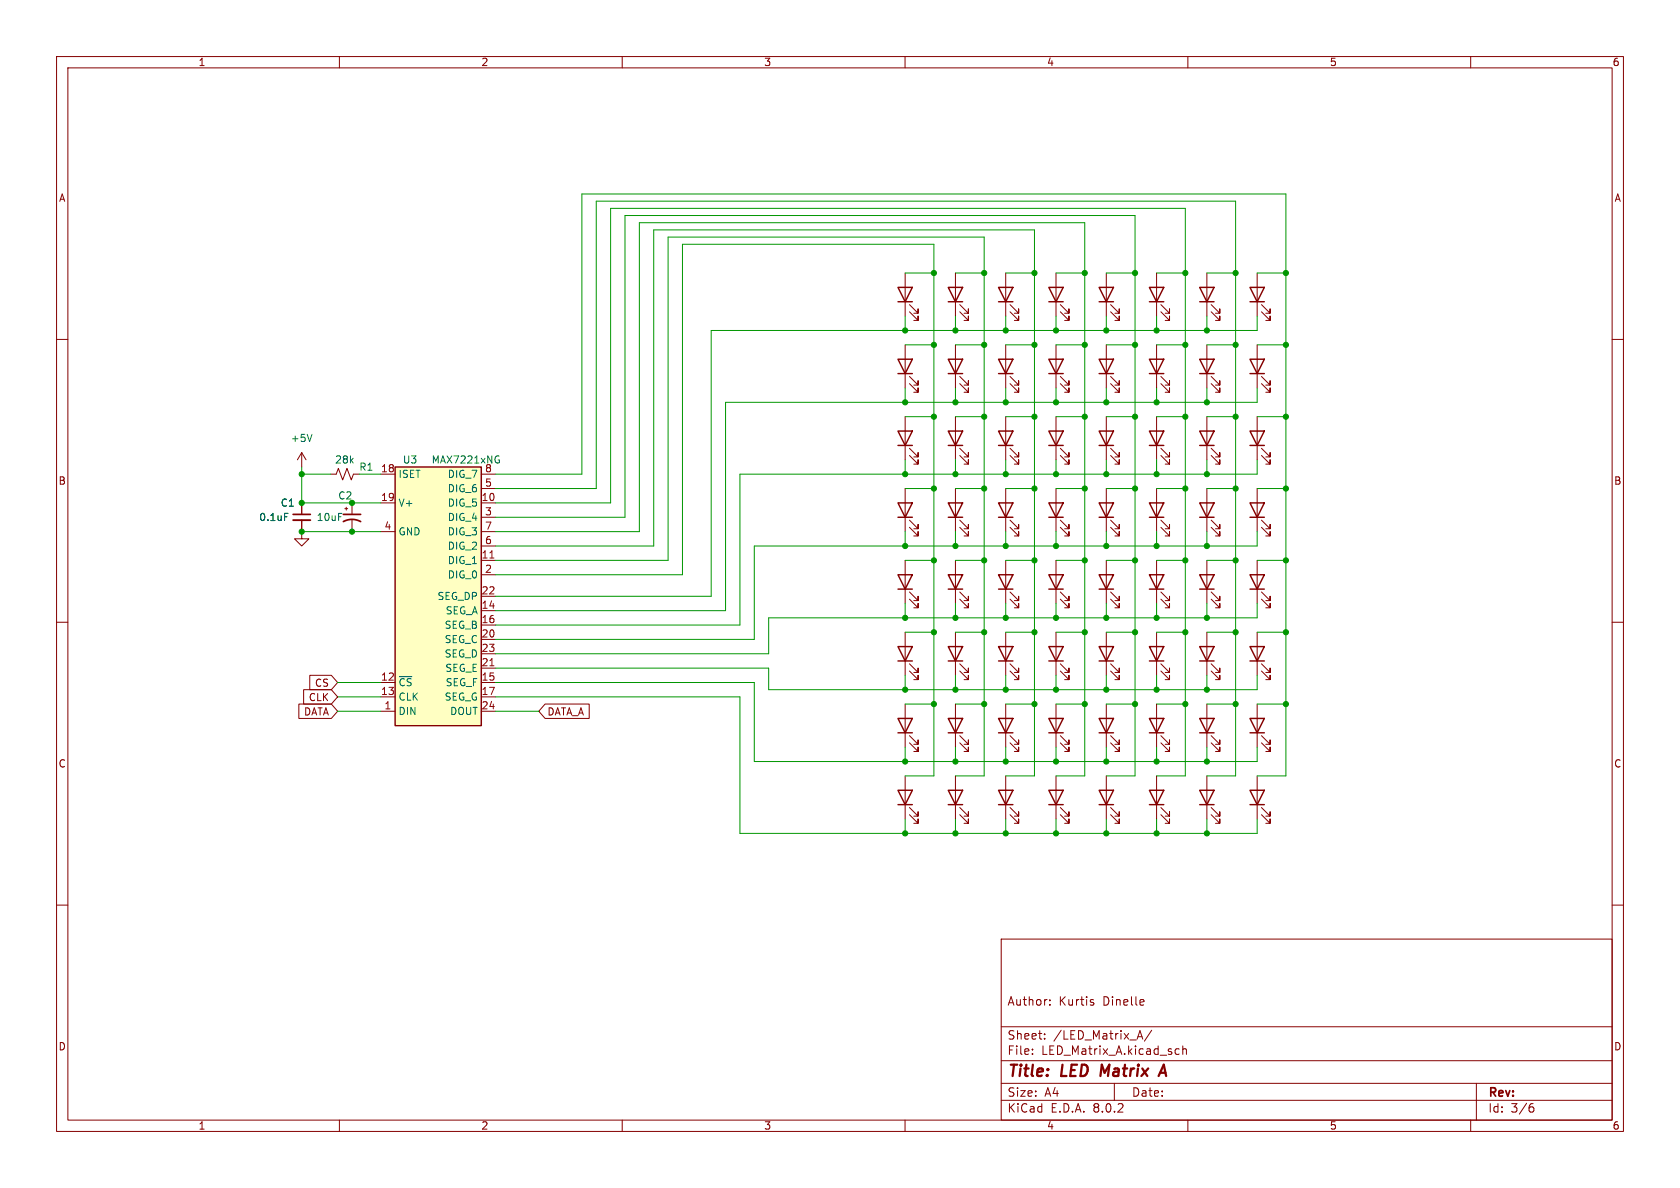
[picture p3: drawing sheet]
<svg xmlns="http://www.w3.org/2000/svg" width="297mm" height="210mm" viewBox="0 0 297 210" stroke-linecap="round" stroke-linejoin="round" font-family="sans-serif">
<g fill="none" stroke="#840000" stroke-width=".18">
<path d="M10 10h277v190h-277zM12 12h273v186h-273zM60 10v2M110 10v2M160 10v2M210 10v2M260 10v2M10 60h2M160 48.3v7.6M160.8 55.1l1.5 1.5v-.7v.7h-.8M160.8 53.8l1.5 1.6v-.8v.8h-.8M168.9 48.3v7.6"/>
<path d="M169.7 55.1l1.5 1.5v-.7v.7h-.8M169.7 53.8l1.5 1.6v-.8v.8h-.8M195.6 48.3v7.6M196.3 55.1l1.6 1.5v-.7v.7h-.8M196.3 53.8l1.6 1.6v-.8v.8h-.8M204.5 48.3v7.6M205.2 55.1l1.6 1.5v-.7v.7h-.8M205.2 53.8l1.6 1.6v-.8v.8h-.8M213.4 48.3v7.6M214.1 55.1l1.5 1.5v-.7v.7h-.7M214.1 53.8l1.5 1.6v-.8v.8h-.7M222.2 48.3v7.6"/>
<path d="M223 55.1l1.5 1.5v-.7v.7h-.7M223 53.8l1.5 1.6v-.8v.8h-.7M285 60h2M160 61v7.6M160 73.7v7.6M160.8 79.2l1.5 1.6v-.8v.8h-.8M160.8 67.8l1.5 1.5v-.7v.7h-.8M160.8 66.5l1.5 1.6v-.8v.8h-.8M168.9 61v7.6M169.7 67.8l1.5 1.5v-.7v.7h-.8M169.7 66.5l1.5 1.6v-.8v.8h-.8M177.8 73.7v7.6"/>
<path d="M178.6 79.2l1.5 1.6v-.8v.8h-.8M186.7 61v7.6M187.5 67.8l1.5 1.5v-.7v.7h-.8M187.5 66.5l1.5 1.6v-.8v.8h-.8M195.6 61v7.6M196.3 67.8l1.6 1.5v-.7v.7h-.8M196.3 66.5l1.6 1.6v-.8v.8h-.8M204.5 61v7.6M205.2 67.8l1.6 1.5v-.7v.7h-.8M205.2 66.5l1.6 1.6v-.8v.8h-.8M213.4 61v7.6M214.1 67.8l1.5 1.5v-.7v.7h-.7"/>
<path d="M214.1 66.5l1.5 1.6v-.8v.8h-.7M222.2 61v7.6M223 67.8l1.5 1.5v-.7v.7h-.7M223 66.5l1.5 1.6v-.8v.8h-.7M53.3 91.9v3.4h1.3l-1.3 1.2-1.2-1.2h1.2M53.3 80v2.6M53.3 88.9v2M53.3 80l-.7 1.3M53.3 80l.8 1.3M58.4 83.8h1l.4-1 .8 2 .7-2 .8 2 .4-1h1M61 89.9h.5M61.2 89.7v.5"/>
<path d="M62.2 88.9v2M62.2 91.9v2.1M160 86.4v7.6M160 99.1v7.6M160.8 80.5l1.5 1.5v-.7v.7h-.8M160.8 93.2l1.5 1.5v-.7v.7h-.8M160.8 91.9l1.5 1.6v-.8v.8h-.8M168.9 86.4v7.6M168.9 99.1v7.6M169.7 93.2l1.5 1.5v-.7v.7h-.8M169.7 91.9l1.5 1.6v-.8v.8h-.8M177.8 86.4v7.6"/>
<path d="M178.6 93.2l1.5 1.5v-.7v.7h-.8M178.6 91.9l1.5 1.6v-.8v.8h-.8M178.6 80.5l1.5 1.5v-.7v.7h-.8M186.7 86.4v7.6M187.5 93.2l1.5 1.5v-.7v.7h-.8M187.5 91.9l1.5 1.6v-.8v.8h-.8M195.6 99.1v7.6M204.5 86.4v7.6M204.5 99.1v7.6M205.2 93.2l1.6 1.5v-.7v.7h-.8M205.2 91.9l1.6 1.6v-.8v.8h-.8M213.4 86.4v7.6"/>
<path d="M213.4 99.1v7.6M214.1 93.2l1.5 1.5v-.7v.7h-.7M214.1 91.9l1.5 1.6v-.8v.8h-.7M222.2 86.4v7.6M222.2 99.1v7.6M223 93.2l1.5 1.5v-.7v.7h-.7M223 91.9l1.5 1.6v-.8v.8h-.7M10 110h2M160 111.8v7.6M160.8 105.9l1.5 1.5v-.7v.7h-.8M160.8 104.6l1.5 1.6v-.8v.8h-.8M160.8 118.6l1.5 1.5v-.7v.7h-.8"/>
<path d="M160.8 117.3l1.5 1.6v-.8v.8h-.8M169.7 105.9l1.5 1.5v-.7v.7h-.8M169.7 104.6l1.5 1.6v-.8v.8h-.8M186.7 111.8v7.6M187.5 118.6l1.5 1.5v-.7v.7h-.8M187.5 117.3l1.5 1.6v-.8v.8h-.8M196.3 105.9l1.6 1.5v-.7v.7h-.8M196.3 104.6l1.6 1.6v-.8v.8h-.8M205.2 105.9l1.6 1.5v-.7v.7h-.8M205.2 104.6l1.6 1.6v-.8v.8h-.8M214.1 105.9l1.5 1.5v-.7v.7h-.7M214.1 104.6l1.5 1.6v-.8v.8h-.7"/>
<path d="M223 105.9l1.5 1.5v-.7v.7h-.7M223 104.6l1.5 1.6v-.8v.8h-.7M285 110h2M160 124.5v7.6M160 137.2v7.6M160.8 131.3l1.5 1.5v-.7v.7h-.8M160.8 130l1.5 1.6v-.8v.8h-.8M10 160h2M160.8 144l1.5 1.5v-.7v.7h-.8M160.8 142.7l1.5 1.6v-.8v.8h-.8M285 160h2M177 166h108v32h-108z"/>
<path d="M185.6 177.6v.1M185.6 176.8v.1M193 177.2l.3 .1 .1 .2-.2 .2h-.3M193 176.7l.3 .1M202 176.7l.2 .4-.7 .1M202.2 177.6l-.2 .1M60 198v2M110 198v2M160 198v2M177 194.5h108M177 191.5h108M177 187.5h108"/>
<path d="M177 181.5h108M182.5 186.3v.1M182.5 185.5v.1M184.7 183.6v.1M184.7 182.8v.1M197 191.5v3M201.2 183.3h.7M201.5 182.2l.5 1.5M203.6 182.1l-1.3 2M207.9 186.3h.6M207.9 185.5h.6M209.1 185.5l.2-.1 .4 .1v.9"/>
<path d="M209.1 184.9v1.5M210 198v2M260 198v2M261 191.5v6.5M270.6 195.7h.3l.3 .3-.1 .5-.5 .1M271 195.1l-.4 .1"/>
</g>
<path d="M194.8 188.2l-.3 2M204.8 190.2l.9-2 .5 2M205.1 189.6h.9" fill="none" stroke="#840000" stroke-width=".4"/>
<g fill="none" stroke="#840000" stroke-width=".25">
<path d="M158.7 50.8h2.6l-1.3 2.5zM158.7 53.3h2.6M167.6 50.8h2.6l-1.3 2.5zM167.6 53.3h2.6M194.3 50.8h2.5l-1.2 2.5zM194.3 53.3h2.5M203.2 50.8h2.5l-1.2 2.5zM203.2 53.3h2.5M212.1 50.8h2.5l-1.2 2.5zM212.1 53.3h2.5M221 50.8h2.5l-1.3 2.5zM221 53.3h2.5"/>
<path d="M158.7 76.2h2.6l-1.3 2.5zM158.7 63.5h2.6l-1.3 2.5zM158.7 66h2.6M158.7 78.7h2.6M167.6 63.5h2.6l-1.3 2.5zM167.6 66h2.6M176.5 76.2h2.6l-1.3 2.5zM176.5 78.7h2.6M185.4 63.5h2.6l-1.3 2.5zM185.4 66h2.6M194.3 63.5h2.5l-1.2 2.5zM194.3 66h2.5"/>
<path d="M203.2 63.5h2.5l-1.2 2.5zM203.2 66h2.5M212.1 63.5h2.5l-1.2 2.5zM212.1 66h2.5M221 63.5h2.5l-1.3 2.5zM221 66h2.5M158.7 88.9h2.6l-1.3 2.5zM158.7 91.4h2.6M167.6 88.9h2.6l-1.3 2.5zM167.6 91.4h2.6M176.5 88.9h2.6l-1.3 2.5zM176.5 91.4h2.6"/>
<path d="M185.4 88.9h2.6l-1.3 2.5zM185.4 91.4h2.6M203.2 88.9h2.5l-1.2 2.5zM203.2 91.4h2.5M212.1 88.9h2.5l-1.2 2.5zM212.1 91.4h2.5M221 88.9h2.5l-1.3 2.5zM221 91.4h2.5M158.7 101.6h2.6l-1.3 2.5zM158.7 114.3h2.6l-1.3 2.5zM158.7 104.1h2.6M158.7 116.8h2.6"/>
<path d="M167.6 101.6h2.6l-1.3 2.5zM167.6 104.1h2.6M185.4 114.3h2.6l-1.3 2.5zM185.4 116.8h2.6M194.3 101.6h2.5l-1.2 2.5zM194.3 104.1h2.5M203.2 101.6h2.5l-1.2 2.5zM203.2 104.1h2.5M212.1 101.6h2.5l-1.2 2.5zM212.1 104.1h2.5M221 101.6h2.5l-1.3 2.5zM221 104.1h2.5"/>
<path d="M158.7 139.7h2.6l-1.3 2.5zM158.7 127h2.6l-1.3 2.5zM158.7 129.5h2.6M158.7 142.2h2.6"/>
</g>
<path d="M51.8 90.9h3.1M60.7 92.2a3.2 3.2 0 0 1 3.1 0M60.7 90.9h3.1" fill="none" stroke="#840000" stroke-width=".3"/>
<path d="M51.8 91.9h3.1" fill="none" stroke="#840000" stroke-width=".33"/>
<path d="M55.2 76.8l-.5 1.2M50.3 90.7h.6" fill="none" stroke="#006464" stroke-width=".18"/>
<path d="M69.8 82.6h15.3v45.7h-15.3z" fill="#ffffc2"/>
<g fill="none" stroke="#840000" stroke-width=".25">
<path d="M176.5 50.8h2.6l-1.3 2.5zM176.5 53.3h2.6M185.4 50.8h2.6l-1.3 2.5zM185.4 53.3h2.6M167.6 76.2h2.6l-1.3 2.5zM167.6 78.7h2.6M176.5 63.5h2.6l-1.3 2.5zM176.5 66h2.6M185.4 76.2h2.6l-1.3 2.5zM185.4 78.7h2.6M194.3 76.2h2.5l-1.2 2.5zM194.3 78.7h2.5"/>
<path d="M203.2 76.2h2.5l-1.2 2.5zM203.2 78.7h2.5M212.1 76.2h2.5l-1.2 2.5zM212.1 78.7h2.5M221 76.2h2.5l-1.3 2.5zM221 78.7h2.5M69.8 82.6h15.3v45.7h-15.3zM194.3 88.9h2.5l-1.2 2.5zM194.3 91.4h2.5M167.6 114.3h2.6l-1.3 2.5zM167.6 116.8h2.6M176.5 101.6h2.6l-1.3 2.5z"/>
<path d="M176.5 114.3h2.6l-1.3 2.5zM176.5 116.8h2.6M176.5 104.1h2.6M185.4 101.6h2.6l-1.3 2.5zM185.4 104.1h2.6M194.3 114.3h2.5l-1.2 2.5zM194.3 116.8h2.5M203.2 114.3h2.5l-1.2 2.5zM203.2 116.8h2.5M212.1 114.3h2.5l-1.2 2.5zM212.1 116.8h2.5M221 114.3h2.5l-1.3 2.5z"/>
<path d="M221 116.8h2.5M167.6 139.7h2.6l-1.3 2.5zM167.6 127h2.6l-1.3 2.5zM167.6 129.5h2.6M176.5 139.7h2.6l-1.3 2.5zM176.5 127h2.6l-1.3 2.5zM176.5 129.5h2.6M185.4 139.7h2.6l-1.3 2.5zM185.4 127h2.6l-1.3 2.5zM185.4 129.5h2.6M194.3 127h2.5l-1.2 2.5zM194.3 139.7h2.5l-1.2 2.5z"/>
<path d="M194.3 129.5h2.5M203.2 139.7h2.5l-1.2 2.5zM203.2 127h2.5l-1.2 2.5zM203.2 129.5h2.5M212.1 139.7h2.5l-1.2 2.5zM212.1 127h2.5l-1.2 2.5zM212.1 129.5h2.5M221 127h2.5l-1.3 2.5zM221 139.7h2.5l-1.3 2.5zM221 129.5h2.5M167.6 142.2h2.6M176.5 142.2h2.6"/>
<path d="M185.4 142.2h2.6M194.3 142.2h2.5M203.2 142.2h2.5M212.1 142.2h2.5M221 142.2h2.5"/>
</g>
<g fill="none" stroke="#840000" stroke-width=".18">
<path d="M177.8 48.3v7.6M178.6 55.1l1.5 1.5v-.7v.7h-.8M178.6 53.8l1.5 1.6v-.8v.8h-.8M186.7 48.3v7.6M187.5 55.1l1.5 1.5v-.7v.7h-.8M187.5 53.8l1.5 1.6v-.8v.8h-.8M168.9 73.7v7.6M169.7 79.2l1.5 1.6v-.8v.8h-.8M177.8 61v7.6M178.6 67.8l1.5 1.5v-.7v.7h-.8M178.6 66.5l1.5 1.6v-.8v.8h-.8M186.7 73.7v7.6"/>
<path d="M187.5 79.2l1.5 1.6v-.8v.8h-.8M195.6 73.7v7.6M196.3 79.2l1.6 1.6v-.8v.8h-.8M204.5 73.7v7.6M205.2 79.2l1.6 1.6v-.8v.8h-.8M213.4 73.7v7.6M214.1 79.2l1.5 1.6v-.8v.8h-.7M222.2 73.7v7.6M223 79.2l1.5 1.6v-.8v.8h-.7M53.3 88.9v2M53.3 91.9v2.1M67.3 88.9h2.5"/>
<path d="M67.3 83.8h2.5M67.3 94h2.5M85.1 88.9h2.5M85.1 99.1h2.5M85.1 83.8h2.5M85.1 91.4h2.5M85.1 94h2.5M85.1 86.4h2.5M85.1 96.5h2.5M169.7 80.5l1.5 1.5v-.7v.7h-.8M177.8 99.1v7.6M186.7 99.1v7.6"/>
<path d="M187.5 80.5l1.5 1.5v-.7v.7h-.8M195.6 86.4v7.6M196.3 80.5l1.6 1.5v-.7v.7h-.8M196.3 93.2l1.6 1.5v-.7v.7h-.8M196.3 91.9l1.6 1.6v-.8v.8h-.8M205.2 80.5l1.6 1.5v-.7v.7h-.8M214.1 80.5l1.5 1.5v-.7v.7h-.7M223 80.5l1.5 1.5v-.7v.7h-.7M54.8 119.4h3.8l1.1 1.3-1.1 1.2h-3.8zM85.1 108h2.5M85.1 110.5h2.5M85.1 101.6h2.5"/>
<path d="M85.1 113h2.5M85.1 118.1h2.5M85.1 105.4h2.5M85.1 115.6h2.5M168.9 111.8v7.6M169.7 118.6l1.5 1.5v-.7v.7h-.8M169.7 117.3l1.5 1.6v-.8v.8h-.8M177.8 111.8v7.6M178.6 105.9l1.5 1.5v-.7v.7h-.8M178.6 104.6l1.5 1.6v-.8v.8h-.8M178.6 118.6l1.5 1.5v-.7v.7h-.8M178.6 117.3l1.5 1.6v-.8v.8h-.8"/>
<path d="M187.5 105.9l1.5 1.5v-.7v.7h-.8M187.5 104.6l1.5 1.6v-.8v.8h-.8M195.6 111.8v7.6M196.3 118.6l1.6 1.5v-.7v.7h-.8M196.3 117.3l1.6 1.6v-.8v.8h-.8M204.5 111.8v7.6M205.2 118.6l1.6 1.5v-.7v.7h-.8M205.2 117.3l1.6 1.6v-.8v.8h-.8M213.4 111.8v7.6M214.1 118.6l1.5 1.5v-.7v.7h-.7M214.1 117.3l1.5 1.6v-.8v.8h-.7M222.2 111.8v7.6"/>
<path d="M223 118.6l1.5 1.5v-.7v.7h-.7M223 117.3l1.5 1.6v-.8v.8h-.7M52.8 124.5h5.8l1.1 1.2-1.1 1.3h-5.8zM53.7 121.9h4.9l1.1 1.3-1.1 1.3h-4.9zM67.3 125.7h2.5M67.3 120.7h2.5M67.3 123.2h2.5M85.1 125.7h2.5M85.1 120.7h2.5M85.1 123.2h2.5M96.4 124.5h7.8v2.5h-7.8l-1.2-1.3zM168.9 124.5v7.6"/>
<path d="M168.9 137.2v7.6M169.7 131.3l1.5 1.5v-.7v.7h-.8M169.7 130l1.5 1.6v-.8v.8h-.8M177.8 124.5v7.6M177.8 137.2v7.6M178.6 131.3l1.5 1.5v-.7v.7h-.8M178.6 130l1.5 1.6v-.8v.8h-.8M186.7 124.5v7.6M186.7 137.2v7.6M187.5 131.3l1.5 1.5v-.7v.7h-.8M187.5 130l1.5 1.6v-.8v.8h-.8M195.6 124.5v7.6"/>
<path d="M195.6 137.2v7.6M196.3 131.3l1.6 1.5v-.7v.7h-.8M196.3 130l1.6 1.6v-.8v.8h-.8M204.5 124.5v7.6M204.5 137.2v7.6M205.2 131.3l1.6 1.5v-.7v.7h-.8M205.2 130l1.6 1.6v-.8v.8h-.8M213.4 124.5v7.6M213.4 137.2v7.6M214.1 131.3l1.5 1.5v-.7v.7h-.7M214.1 130l1.5 1.6v-.8v.8h-.7M222.2 124.5v7.6"/>
<path d="M222.2 137.2v7.6M223 131.3l1.5 1.5v-.7v.7h-.7M223 130l1.5 1.6v-.8v.8h-.7M169.7 144l1.5 1.5v-.7v.7h-.8M169.7 142.7l1.5 1.6v-.8v.8h-.8M178.6 144l1.5 1.5v-.7v.7h-.8M178.6 142.7l1.5 1.6v-.8v.8h-.8M187.5 144l1.5 1.5v-.7v.7h-.8M187.5 142.7l1.5 1.6v-.8v.8h-.8M196.3 144l1.6 1.5v-.7v.7h-.8M196.3 142.7l1.6 1.6v-.8v.8h-.8M205.2 144l1.6 1.5v-.7v.7h-.8"/>
<path d="M205.2 142.7l1.6 1.6v-.8v.8h-.8M214.1 144l1.5 1.5v-.7v.7h-.7M214.1 142.7l1.5 1.6v-.8v.8h-.7M223 144l1.5 1.5v-.7v.7h-.7M223 142.7l1.5 1.6v-.8v.8h-.7"/>
</g>
<path d="M86.6 98.6h.7M86.6 117.7h.7" fill="none" stroke="#a90000" stroke-width=".18"/>
<path d="M50.3 90.7h.6M87.9 80.6l.3 .1M88 81.3h.3v.4l-.4 .2" fill="none" stroke="#006464" stroke-width=".18"/>
<g fill="none" stroke="#009600" stroke-width=".18">
<path d="M160 55.9v2.5M160 48.3h5.1M168.9 48.3h5.1M168.9 55.9v2.5M177.8 48.3h5.1M177.8 55.9v2.5M186.7 48.3h5.1M186.7 55.9v2.5M195.6 48.3h5.1M195.6 55.9v2.5M204.5 48.3h5M204.5 55.9v2.5"/>
<path d="M213.4 48.3h5M213.4 55.9v2.5M222.2 55.9v2.5h-96.5v47h-38.1M222.2 48.3h5.1M160 68.6v2.5M160 73.7h5.1M160 61h5.1M168.9 73.7h5.1M168.9 68.6v2.5M168.9 61h5.1M177.8 68.6v2.5M177.8 73.7h5.1"/>
<path d="M177.8 61h5.1M186.7 73.7h5.1M186.7 61h5.1M186.7 68.6v2.5M195.6 73.7h5.1M195.6 61h5.1M195.6 68.6v2.5M204.5 73.7h5M204.5 68.6v2.5M204.5 61h5M213.4 73.7h5M213.4 61h5"/>
<path d="M213.4 68.6v2.5M222.2 68.6v2.5h-93.9v36.9h-40.7M222.2 73.7h5.1M222.2 61h5.1M53.3 82.6v6.3h14M53.3 83.8h5.1M53.3 94h14M63.5 83.8h3.8M87.6 99.1h30.5v-57.2h55.9v95.3h-5.1M87.6 94h25.4v-54.6h78.8v97.8h-5.1M87.6 96.5h28v-55.9h67.3v96.6h-5.1M87.6 91.4h22.9v-53.3h90.2v99.1h-5.1"/>
<path d="M87.6 86.4h17.8v-50.8h113v101.6h-5M87.6 88.9h20.3v-52.1h101.6v100.4h-5M87.6 83.8h15.3v-49.5h124.4v102.9h-5.1M160 81.3v2.5M160 94v2.5M160 86.4h5.1M160 99.1h5.1M168.9 86.4h5.1M168.9 99.1h5.1M168.9 81.3v2.5M168.9 94v2.5M177.8 86.4h5.1"/>
<path d="M177.8 99.1h5.1M177.8 81.3v2.5M177.8 94v2.5M186.7 86.4h5.1M186.7 99.1h5.1M186.7 81.3v2.5M186.7 94v2.5M195.6 86.4h5.1M195.6 99.1h5.1M195.6 81.3v2.5M195.6 94v2.5M204.5 86.4h5"/>
<path d="M204.5 99.1h5M204.5 81.3v2.5M204.5 94v2.5M213.4 86.4h5M213.4 99.1h5M213.4 81.3v2.5M213.4 94v2.5M222.2 81.3v2.5h-91.4v26.7h-43.2M222.2 94v2.5h-88.9v16.5h-45.7M222.2 86.4h5.1M222.2 99.1h5.1M87.6 101.6h33v-58.4h44.5v94h-5.1"/>
<path d="M87.6 118.1h48.3v3.8h86.3v-2.5M160 106.7v2.5M160 119.4v2.5M160 111.8h5.1M168.9 106.7v2.5M168.9 119.4v2.5M168.9 111.8h5.1M177.8 106.7v2.5M177.8 119.4v2.5M177.8 111.8h5.1M186.7 106.7v2.5M186.7 119.4v2.5"/>
<path d="M186.7 111.8h5.1M195.6 111.8h5.1M195.6 106.7v2.5M195.6 119.4v2.5M204.5 106.7v2.5M204.5 119.4v2.5M204.5 111.8h5M213.4 111.8h5M213.4 106.7v2.5M213.4 119.4v2.5M222.2 111.8h5.1M222.2 106.7v2.5h-86.3v6.4h-48.3"/>
<path d="M59.7 120.7h7.6M59.7 123.2h7.6M59.7 125.7h7.6M87.6 123.2h43.2v24.1h91.4v-2.5M87.6 120.7h45.7v13.9h88.9v-2.5M87.6 125.7h7.6M160 132.1v2.5M160 124.5h5.1M168.9 132.1v2.5M168.9 124.5h5.1M177.8 132.1v2.5M177.8 124.5h5.1"/>
<path d="M186.7 132.1v2.5M186.7 124.5h5.1M195.6 124.5h5.1M195.6 132.1v2.5M204.5 132.1v2.5M204.5 124.5h5M213.4 124.5h5M213.4 132.1v2.5M222.2 124.5h5.1M160 144.8v2.5M168.9 144.8v2.5M177.8 144.8v2.5"/>
<path d="M186.7 144.8v2.5M195.6 144.8v2.5M204.5 144.8v2.5M213.4 144.8v2.5"/>
</g>
<g fill="#009600" stroke="#009600" stroke-width=".18">
<circle cx="204.5" cy="121.9" r=".46"/>
<circle cx="200.7" cy="124.5" r=".46"/>
<circle cx="209.5" cy="124.5" r=".46"/>
<circle cx="218.4" cy="111.8" r=".46"/>
<circle cx="227.3" cy="111.8" r=".46"/>
<circle cx="195.6" cy="121.9" r=".46"/>
<circle cx="191.8" cy="124.5" r=".46"/>
<circle cx="213.4" cy="121.9" r=".46"/>
<circle cx="218.4" cy="86.4" r=".46"/>
<circle cx="227.3" cy="86.4" r=".46"/>
<circle cx="218.4" cy="73.7" r=".46"/>
<circle cx="227.3" cy="73.7" r=".46"/>
<circle cx="213.4" cy="83.8" r=".46"/>
<circle cx="209.5" cy="86.4" r=".46"/>
<circle cx="209.5" cy="73.7" r=".46"/>
<circle cx="213.4" cy="71.1" r=".46"/>
<circle cx="177.8" cy="147.3" r=".46"/>
<circle cx="186.7" cy="109.2" r=".46"/>
<circle cx="186.7" cy="96.5" r=".46"/>
<circle cx="177.8" cy="96.5" r=".46"/>
<circle cx="195.6" cy="147.3" r=".46"/>
<circle cx="186.7" cy="147.3" r=".46"/>
<circle cx="186.7" cy="134.6" r=".46"/>
<circle cx="195.6" cy="134.6" r=".46"/>
<circle cx="177.8" cy="134.6" r=".46"/>
<circle cx="174" cy="99.1" r=".46"/>
<circle cx="227.3" cy="99.1" r=".46"/>
<circle cx="218.4" cy="99.1" r=".46"/>
<circle cx="204.5" cy="96.5" r=".46"/>
<circle cx="200.7" cy="99.1" r=".46"/>
<circle cx="209.5" cy="99.1" r=".46"/>
<circle cx="213.4" cy="96.5" r=".46"/>
<circle cx="204.5" cy="109.2" r=".46"/>
<circle cx="200.7" cy="111.8" r=".46"/>
<circle cx="209.5" cy="111.8" r=".46"/>
<circle cx="213.4" cy="109.2" r=".46"/>
<circle cx="191.8" cy="111.8" r=".46"/>
<circle cx="195.6" cy="109.2" r=".46"/>
<circle cx="191.8" cy="99.1" r=".46"/>
<circle cx="195.6" cy="96.5" r=".46"/>
<circle cx="227.3" cy="61" r=".46"/>
<circle cx="209.5" cy="48.3" r=".46"/>
<circle cx="200.7" cy="48.3" r=".46"/>
<circle cx="209.5" cy="61" r=".46"/>
<circle cx="213.4" cy="58.4" r=".46"/>
<circle cx="218.4" cy="48.3" r=".46"/>
<circle cx="227.3" cy="48.3" r=".46"/>
<circle cx="204.5" cy="58.4" r=".46"/>
<circle cx="218.4" cy="61" r=".46"/>
<circle cx="213.4" cy="134.6" r=".46"/>
<circle cx="204.5" cy="134.6" r=".46"/>
<circle cx="227.3" cy="124.5" r=".46"/>
<circle cx="204.5" cy="147.3" r=".46"/>
<circle cx="213.4" cy="147.3" r=".46"/>
<circle cx="218.4" cy="124.5" r=".46"/>
<circle cx="204.5" cy="71.1" r=".46"/>
<circle cx="195.6" cy="71.1" r=".46"/>
<circle cx="195.6" cy="83.8" r=".46"/>
<circle cx="191.8" cy="86.4" r=".46"/>
<circle cx="200.7" cy="86.4" r=".46"/>
<circle cx="191.8" cy="73.7" r=".46"/>
<circle cx="204.5" cy="83.8" r=".46"/>
<circle cx="191.8" cy="48.3" r=".46"/>
<circle cx="182.9" cy="48.3" r=".46"/>
<circle cx="186.7" cy="58.4" r=".46"/>
<circle cx="160" cy="71.1" r=".46"/>
<circle cx="168.9" cy="83.8" r=".46"/>
<circle cx="160" cy="83.8" r=".46"/>
<circle cx="174" cy="73.7" r=".46"/>
<circle cx="165.1" cy="61" r=".46"/>
<circle cx="168.9" cy="58.4" r=".46"/>
<circle cx="160" cy="58.4" r=".46"/>
<circle cx="174" cy="61" r=".46"/>
<circle cx="165.1" cy="48.3" r=".46"/>
<circle cx="168.9" cy="71.1" r=".46"/>
<circle cx="165.1" cy="73.7" r=".46"/>
<circle cx="200.7" cy="73.7" r=".46"/>
<circle cx="195.6" cy="58.4" r=".46"/>
<circle cx="200.7" cy="61" r=".46"/>
<circle cx="182.9" cy="73.7" r=".46"/>
<circle cx="182.9" cy="61" r=".46"/>
<circle cx="186.7" cy="71.1" r=".46"/>
<circle cx="177.8" cy="71.1" r=".46"/>
<circle cx="177.8" cy="58.4" r=".46"/>
<circle cx="174" cy="48.3" r=".46"/>
<circle cx="191.8" cy="61" r=".46"/>
<circle cx="165.1" cy="124.5" r=".46"/>
<circle cx="168.9" cy="96.5" r=".46"/>
<circle cx="160" cy="96.5" r=".46"/>
<circle cx="165.1" cy="99.1" r=".46"/>
<circle cx="168.9" cy="109.2" r=".46"/>
<circle cx="182.9" cy="86.4" r=".46"/>
<circle cx="177.8" cy="83.8" r=".46"/>
<circle cx="186.7" cy="83.8" r=".46"/>
<circle cx="174" cy="86.4" r=".46"/>
<circle cx="53.3" cy="83.8" r=".46"/>
<circle cx="62.2" cy="94" r=".46"/>
<circle cx="62.2" cy="88.9" r=".46"/>
<circle cx="53.3" cy="94" r=".46"/>
<circle cx="53.3" cy="88.9" r=".46"/>
<circle cx="160" cy="109.2" r=".46"/>
<circle cx="177.8" cy="121.9" r=".46"/>
<circle cx="174" cy="111.8" r=".46"/>
<circle cx="182.9" cy="124.5" r=".46"/>
<circle cx="186.7" cy="121.9" r=".46"/>
<circle cx="182.9" cy="111.8" r=".46"/>
<circle cx="165.1" cy="86.4" r=".46"/>
<circle cx="177.8" cy="109.2" r=".46"/>
<circle cx="182.9" cy="99.1" r=".46"/>
<circle cx="174" cy="124.5" r=".46"/>
<circle cx="160" cy="134.6" r=".46"/>
<circle cx="168.9" cy="134.6" r=".46"/>
<circle cx="160" cy="121.9" r=".46"/>
<circle cx="165.1" cy="111.8" r=".46"/>
<circle cx="168.9" cy="147.3" r=".46"/>
<circle cx="160" cy="147.3" r=".46"/>
<circle cx="168.9" cy="121.9" r=".46"/>
</g>
<g font-size="2.8" fill="#840000">
<text x="178" y="190.9">Title:</text>
<text x="187.7" y="190.9">LED</text>
<text x="195.4" y="190.9">Matrix</text>
</g>
<g font-size="2.1" fill="#840000">
<text x="178" y="178">Author:</text>
<text x="187.2" y="178">Kurtis</text>
<text x="195" y="178">Dinelle</text>
<text x="178" y="184">Sheet:</text>
<text x="186.2" y="184">/LED_Matrix_A/</text>
<text x="178" y="186.7">File:</text>
<text x="184.1" y="186.7">LED_Matrix_A.kicad_sch</text>
<text x="178" y="196.9">KiCad</text>
<text x="178" y="194.1">Size:</text>
<text x="184.7" y="194.1">A4</text>
<text x="185.7" y="196.9">E.D.A.</text>
<text x="193.3" y="196.9">8.0.2</text>
<text x="200" y="194.1">Date:</text>
<text x="263" y="194.3">Rev:</text>
<text x="263" y="196.9">Id:</text>
<text x="267.1" y="196.9">3/6</text>
</g>
<g font-size="1.8" fill="#840000">
<text x="35" y="11.9">1</text>
<text x="85" y="11.9">2</text>
<text x="135" y="11.9">3</text>
<text x="185" y="11.9">4</text>
<text x="235" y="11.9">5</text>
<text x="285" y="11.9">6</text>
<text x="10.3" y="35.9">A</text>
<text x="285.3" y="35.9">A</text>
<text x="10.3" y="85.9">B</text>
<text x="285.3" y="85.9">B</text>
<text x="54.5" y="124.1">CLK</text>
<text x="55.6" y="121.6">CS</text>
<text x="53.6" y="126.7">DATA</text>
<text x="96.7" y="126.7">DATA_A</text>
<text x="10.3" y="135.9">C</text>
<text x="285.3" y="135.9">C</text>
<text x="10.3" y="185.9">D</text>
<text x="285.3" y="185.9">D</text>
<text x="35" y="199.9">1</text>
<text x="85" y="199.9">2</text>
<text x="135" y="199.9">3</text>
<text x="185" y="199.9">4</text>
<text x="235" y="199.9">5</text>
<text x="285" y="199.9">6</text>
</g>
<g font-size="1.8" fill="#006464">
<text x="51.3" y="78.3">+5V</text>
<text x="59.1" y="82.1">28k</text>
<text x="63.4" y="83.4">R1</text>
<text x="71.1" y="82.1">U3</text>
<text x="76.2" y="82.1">MAX7221xNG</text>
<text x="49.5" y="89.8">C1</text>
<text x="59.7" y="88.5">C2</text>
<text x="70.4" y="84.7">ISET</text>
<text x="70.4" y="89.8">V+</text>
<text x="79.1" y="89.8">DIG_5</text>
<text x="79.1" y="87.2">DIG_6</text>
<text x="79.1" y="84.7">DIG_7</text>
<text x="45.7" y="92.3">0.1uF</text>
<text x="55.9" y="92.3">10uF</text>
<text x="70.4" y="94.8">GND</text>
<text x="79.1" y="92.3">DIG_4</text>
<text x="79.1" y="94.8">DIG_3</text>
<text x="79.1" y="99.9">DIG_1</text>
<text x="79.1" y="97.4">DIG_2</text>
<text x="77.2" y="106.3">SEG_DP</text>
<text x="79.1" y="102.5">DIG_0</text>
<text x="78.5" y="111.4">SEG_B</text>
<text x="78.5" y="113.9">SEG_C</text>
<text x="78.7" y="108.8">SEG_A</text>
<text x="78.5" y="116.4">SEG_D</text>
<text x="78.6" y="119">SEG_E</text>
<text x="70.4" y="121.5">~{CS}</text>
<text x="70.4" y="124.1">CLK</text>
<text x="78.5" y="124.1">SEG_G</text>
<text x="78.7" y="121.5">SEG_F</text>
<text x="70.4" y="126.6">DIN</text>
<text x="79.5" y="126.6">DOUT</text>
</g>
<g font-size="1.8" fill="#a90000">
<text x="67.3" y="83.6">18</text>
<text x="85.7" y="83.6">8</text>
<text x="67.3" y="88.6">19</text>
<text x="85" y="88.6">10</text>
<text x="85.7" y="86.1">5</text>
<text x="67.9" y="93.7">4</text>
<text x="85.7" y="91.2">3</text>
<text x="85.7" y="93.7">7</text>
<text x="85" y="98.8">11</text>
<text x="85.7" y="101.3">2</text>
<text x="85.7" y="96.3">6</text>
<text x="85" y="107.7">14</text>
<text x="85" y="105.2">22</text>
<text x="85" y="110.2">16</text>
<text x="85" y="112.8">20</text>
<text x="85" y="117.9">21</text>
<text x="85" y="115.3">23</text>
<text x="67.3" y="120.4">12</text>
<text x="67.3" y="122.9">13</text>
<text x="67.9" y="125.5">1</text>
<text x="85" y="120.4">15</text>
<text x="85" y="122.9">17</text>
<text x="85" y="125.5">24</text>
</g>
</svg>
